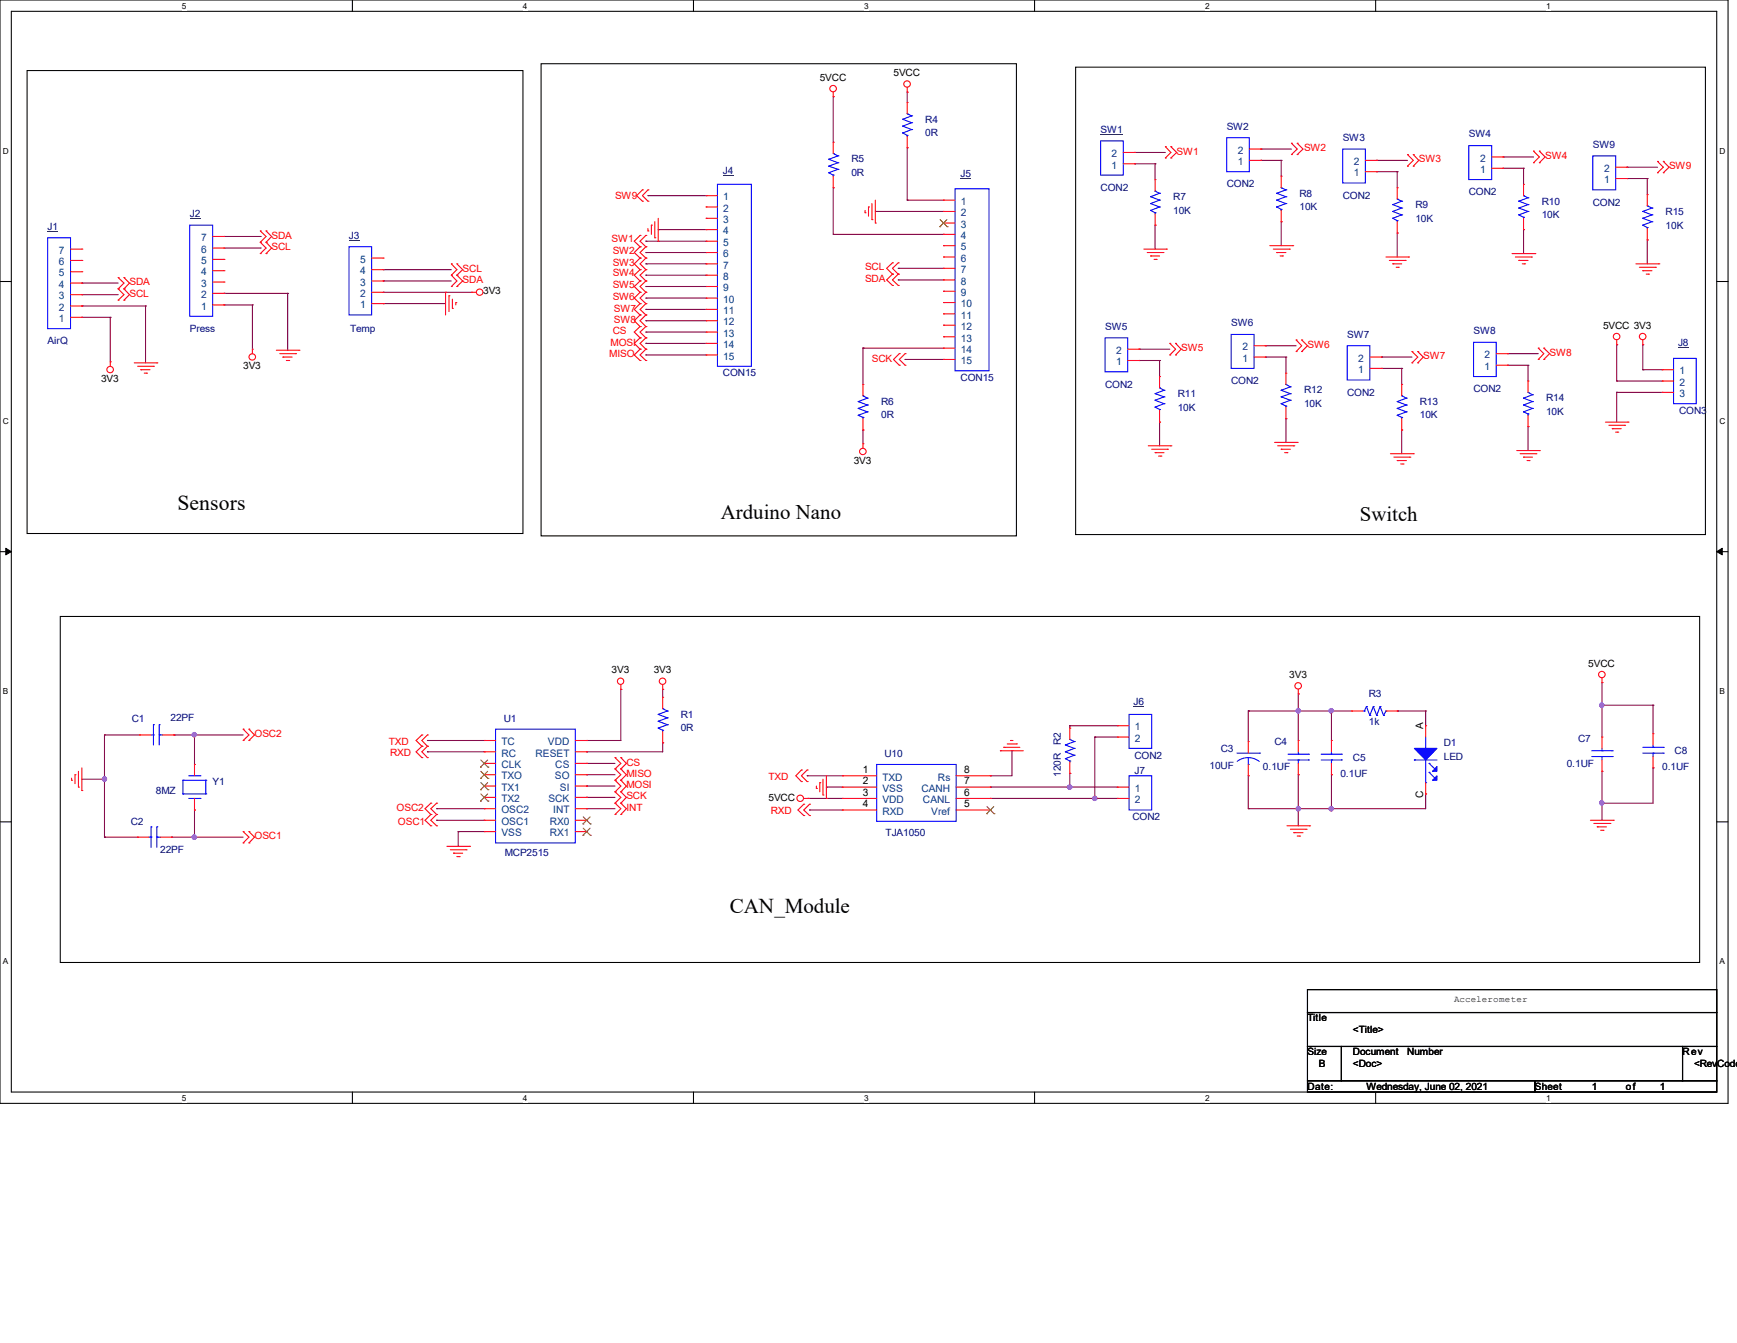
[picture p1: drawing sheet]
<svg xmlns="http://www.w3.org/2000/svg" width="279mm" height="216mm" viewBox="0 0 279 216" stroke-linecap="round" stroke-linejoin="round" font-family="sans-serif">
<path d="M0 0h278v177.4h-278zM1.8 1.8h274.3v173.8h-274.3z" fill="none" stroke="#000" stroke-width=".17"/>
<g fill="#fff">
<path d="M29.3 .2h.7v1.5h-.7z"/>
<path d="M29.3 175.8h.7v1.4h-.7z"/>
</g>
<path d="M56.7 0v1.8M56.7 175.6v1.8" fill="none" stroke="#000" stroke-width=".17"/>
<g fill="#fff">
<path d="M84.1 .2h.7v1.5h-.7z"/>
<path d="M84.1 175.8h.7v1.4h-.7z"/>
</g>
<path d="M111.5 0v1.8M111.5 175.6v1.8" fill="none" stroke="#000" stroke-width=".17"/>
<g fill="#fff">
<path d="M139 .2h.7v1.5h-.7z"/>
<path d="M139 175.8h.7v1.4h-.7z"/>
</g>
<path d="M166.4 0v1.8M166.4 175.6v1.8" fill="none" stroke="#000" stroke-width=".17"/>
<g fill="#fff">
<path d="M193.8 .2h.8v1.5h-.8z"/>
<path d="M193.8 175.8h.8v1.4h-.8z"/>
</g>
<path d="M221.3 0v1.8M221.3 175.6v1.8" fill="none" stroke="#000" stroke-width=".17"/>
<g fill="#fff">
<path d="M248.7 .2h.7v1.5h-.7z"/>
<path d="M248.7 175.8h.7v1.4h-.7z"/>
<path d="M.5 23.5h.9v1.5h-.9z"/>
<path d="M276.6 23.5h.9v1.5h-.9z"/>
<path d="M.5 67h.9v1.5h-.9z"/>
<path d="M276.6 67h.9v1.5h-.9z"/>
</g>
<path d="M0 45.3h1.8M276.1 45.3h1.9" fill="none" stroke="#000" stroke-width=".17"/>
<g fill="#fff">
<path d="M.5 110.4h.8v1.5h-.8z"/>
<path d="M276.6 110.4h.9v1.5h-.9z"/>
</g>
<path d="M0 88.7h1.8M276.1 88.7h1.9" fill="none" stroke="#000" stroke-width=".17"/>
<path d="M.9 88.1l.9 .6-.9 .5zM276.1 88.7l.9-.6v1.1z" fill="#000" stroke="#000" stroke-width=".16"/>
<g fill="#fff">
<path d="M.5 153.8h.8v1.5h-.8z"/>
<path d="M276.6 153.8h.9v1.5h-.9z"/>
</g>
<g fill="none" stroke="#000" stroke-width=".17">
<path d="M4.4 11.3h79.7v74.5h-79.7zM87 10.2h76.5v75.9h-76.5zM173 10.8h101.3v75.1h-101.3zM9.7 99.1h263.7v55.6h-263.7zM0 132.1h1.8M276.1 132.1h1.9M210.3 159.1h65.8v3.7h-65.8zM210.3 162.8h65.8v5.4h-65.8zM210.3 168.2h5.5v5.5h-5.5zM210.3 173.7h36.6v1.9h-36.6zM215.8 168.2h54.8v5.5h-54.8zM246.9 173.7h29.2v1.9h-29.2z"/>
<path d="M270.6 168.2h5.5v5.5h-5.5z"/>
</g>
<g fill="none" stroke="#800040" stroke-width=".17">
<path d="M134 15.5h.1M134 15.5v7.4M145.9 14.8h.1M145.9 14.8v1.7M36 39.9h5.9M36 38h5.9M41.9 39.9h.1M41.9 38h.1M103.9 38.8h.1M103.9 38.8h9.7M104.2 31.5h.1M104.2 31.5h9.4"/>
<path d="M105.9 36.9h.1M105.9 36.9h7.7M134 30.2h.1M134 30.2v7.5h17.8M140.8 34h.1M140.8 34h11M145.9 32.2h.1M145.9 23.7h.1M145.9 23.7v8.5M145.9 32.2h5.9M151.8 37.7h.1M182.5 26.3h.1"/>
<path d="M182.5 24.5h.1M182.5 26.3h3.3M182.5 24.5h5M185.8 36.2h.1M185.8 26.3h.1M185.8 26.3v2.6M185.8 36.2v3.8M202.8 25.8h.1M202.8 24h.1M202.8 25.8h3.3M202.8 24h4.9M206.1 35.6h.1"/>
<path d="M206.1 25.8h.1M206.1 25.8v2.5M206.1 35.6v3.9M221.4 27.6h.1M221.4 25.8h.1M221.4 25.8h5M221.4 27.6h3.3M224.7 37.5h.1M224.7 27.6h.1M224.7 27.6v2.6M224.7 37.5v3.8M241.8 27.1h.1"/>
<path d="M241.8 25.2h.1M241.8 27.1h3.3M241.8 25.2h4.9M245.1 36.9h.1M245.1 27.1h.1M245.1 27.1v2.5M245.1 36.9v3.9M261.7 28.7h.1M261.7 26.9h.1M261.7 28.7h3.3M261.7 26.9h4.9M265 38.6h.1"/>
<path d="M265 28.7h.1M265 28.7v2.6M265 38.6v3.8M13.2 45.5h.1M13.2 47.4h.1M13.2 51h.1M13.2 49.2h.1M13.2 45.5h5.8M13.2 47.4h5.8M13.2 51h4.5M13.2 49.2h10.2M17.7 51h.1"/>
<path d="M17.7 51v7.2M23.4 49.2h.1M23.4 49.2v9.1M36 49h.1M36 47.2h.1M36 49h4.6M36 47.2h10.3M40.6 49h.1M40.6 49v7.1M46.3 47.2h.1M46.3 47.2v9.1M61.6 48.8h.1"/>
<path d="M61.6 47h.1M61.6 43.3h.1M61.6 45.2h.1M61.6 48.8h10.1M61.6 47h14.3M61.6 43.3h11M61.6 45.2h11M103.9 40.6h.1M103.9 42.4h.1M103.9 44.2h.1M103.9 46.1h.1M103.9 47.9h.1"/>
<path d="M103.9 49.7h.1M103.9 51.6h.1M103.9 53.4h.1M103.9 55.2h.1M103.9 57.1h.1M103.9 40.6h9.7M103.9 42.4h9.7M103.9 44.2h9.7M103.9 46.1h9.7M103.9 47.9h9.7M103.9 49.7h9.7M103.9 51.6h9.7"/>
<path d="M103.9 53.4h9.7M103.9 55.2h9.7M103.9 57.1h9.7M138.8 56h.1M138.8 56v5.8M138.8 56h13M144.5 43.1h.1M144.5 45h.1M144.5 43.1h7.3M144.5 45h7.3M145.6 57.8h.1M145.6 57.8h6.2"/>
<path d="M183.2 58h.1M183.2 56.1h.1M183.2 58h3.3M183.2 56.1h5M186.5 58h.1M186.5 58v2.5M203.5 57.4h.1M203.5 55.6h.1M203.5 57.4h3.3M203.5 55.6h5M206.8 57.4h.1M206.8 57.4v2.6"/>
<path d="M222.2 59.2h.1M222.2 57.4h.1M222.2 57.4h4.9M222.2 59.2h3.3M225.5 59.2h.1M225.5 59.2v2.6M242.5 58.7h.1M242.5 56.9h.1M242.5 58.7h3.3M242.5 56.9h4.9M245.8 58.7h.1M245.8 58.7v2.6"/>
<path d="M260.1 55.4h.1M260.1 55.4v5.9M264.2 59.4h.1M264.2 55.4h.1M264.2 59.4h3.2M264.2 55.4v4M138.8 69.1h.1M138.8 69.1v2.2M186.5 67.9h.1M186.5 67.9v3.8M206.8 67.3h.1M206.8 67.3v3.8"/>
<path d="M225.5 69.1h.1M225.5 69.1v3.8M245.8 68.6h.1M245.8 68.6v3.8M260.1 63.1h.1M260.1 61.3h.1M260.1 63.1v4.8M260.1 63.1h7.3M260.1 61.3h7.3M16.8 118.2h.1M16.8 118.2v16.4M16.8 118.2h5.7"/>
<path d="M28 118.2h.1M28 118.2h11.1M31.3 118.2h.1M31.3 118.2v4.7M68.7 119h.1M68.7 119h9.2M94.4 119h.1M99.9 110.8h.1M99.9 110.8v8.2h-5.5M106.6 119.4h.1M106.6 110.8h.1M106.6 119.4v1.5h-12.2"/>
<path d="M106.6 110.8v1.3M172.1 116.7h.1M172.1 116.7v.4M172.1 116.7h7.6M176.1 118.5h.1M176.1 118.5h3.6M176.1 118.5v9.9M200.8 114.3h.1M200.8 114.3v4.9M200.8 114.3h16.6M208.8 114.3h.1M208.8 111.5h.1"/>
<path d="M208.8 111.5v7.5M214.2 114.3h.1M214.2 114.3v4.7M224.7 114.3h.1M224.7 114.3h4.6M229.3 114.3h.1M229.3 114.3v2.4M257.7 113.4h.1M257.7 109.7h.1M257.7 109.7v8.8M257.7 113.4h8.2M265.9 113.4h.1"/>
<path d="M265.9 113.4v4.5M13.2 125.3h3.6M16.8 134.6h.1M16.8 125.3h.1M16.8 134.6h5.3M27.6 134.6h.1M27.6 134.6h11.5M31.3 130.2h.1M31.3 134.6h.1M31.3 130.2v4.4M68.7 120.9h.1M68.7 120.9h9.2"/>
<path d="M70.2 131.9h.1M70.2 130h.1M70.2 131.9h7.7M70.2 130h7.7M73.7 133.7h.1M73.7 133.7v2.4M73.7 133.7h4.2M94.4 120.9h.1M94.4 122.7h.1M94.4 124.5h.1M94.4 126.4h.1M94.4 128.2h.1"/>
<path d="M94.4 130h.1M94.4 130h4.5M94.4 122.7h4.5M94.4 124.5h4.5M94.4 126.4h4.5M94.4 128.2h4.5M129.8 124.7h.1M129.8 124.7h5.7M130 128.4h.1M130 128.4h5.5M130.2 130.2h.1M130.2 130.2h5.3"/>
<path d="M132.9 126.5h.1M132.9 126.5h2.6M159.3 124.7h.1M159.3 126.5h.1M159.3 128.4h.1M159.3 126.5h20.4M159.3 128.4h20.4M162.8 120.7h.1M162.8 120.7v4h-3.5M172.1 126.5h.1M172.1 124.3h.1M172.1 124.3v2.2"/>
<path d="M176.1 128.4h.1M200.8 124.7h.1M200.8 130h.1M200.8 124.7v5.3M208.8 124.5h.1M208.8 130h.1M208.8 124.5v8.3M214.2 124.5h.1M214.2 130h.1M214.2 124.5v5.5M229.3 127.6h.1M229.3 127.6v2.4h-28.5"/>
<path d="M257.7 124h.1M257.7 129.1h.1M257.7 124v7.9M265.9 123.4h.1M265.9 123.4v5.7h-8.2"/>
</g>
<g fill="#f0f" stroke="#f0f" stroke-width=".17">
<circle cx="16.8" cy="125.2" r=".35"/>
<circle cx="31.2" cy="118.1" r=".35"/>
<circle cx="31.2" cy="134.6" r=".35"/>
<circle cx="176.1" cy="128.4" r=".35"/>
<circle cx="172.1" cy="126.5" r=".35"/>
<circle cx="214.1" cy="114.3" r=".35"/>
<circle cx="208.8" cy="114.3" r=".35"/>
<circle cx="214.1" cy="130" r=".35"/>
<circle cx="208.8" cy="130" r=".35"/>
<circle cx="257.6" cy="113.4" r=".35"/>
<circle cx="257.6" cy="129.1" r=".35"/>
</g>
<g fill="none" stroke="#f00" stroke-width=".17">
<path d="M134 15.5h.1M134 14.8v.7M145.9 14.8h.1M145.9 14.1v.7M41.9 38.9h.1M41.9 37.1h.1M41.9 37.1l.9 .9-.9 .9M41.9 38.9l.9 1-.9 .9M42.8 38.9h.1M42.8 37.1h.1M42.8 37.1l.9 .9-.9 .9M42.8 38.9l.9 1-.9 .9"/>
<path d="M103 37.8h.1M103 39.7h.1M103 37.8l-1 1 1 .9M103 39.7l-1 .9 1 .9M103.3 30.5h.1M103.3 32.3h.1M103.3 30.5l-.9 1 .9 .8M103.9 37.8h.1M103.9 39.7h.1M103.9 37.8l-.9 1 .9 .9M103.9 39.7l-.9 .9 .9 .9M104.2 37.1h.1"/>
<path d="M104.2 30.5h.1M104.2 32.3h.1M104.2 36.7v.4M104.2 30.5l-.9 1 .9 .8M104.8 36.2h.1M104.8 36.2v1.5M105.3 38.2h.1M105.3 35.6v2.6M105.9 38.8h.1M105.9 35.1v3.7M139.1 34.2h.1M139.1 33.8v.4"/>
<path d="M139.7 33.3h.1M139.7 33.3v1.5M140.3 35.3h.1M140.3 32.7v2.6M140.8 35.9h.1M140.8 32.2v3.7M187.5 25.4h.1M187.5 23.6h.1M187.5 23.6l.8 .9-.8 .9M188.3 25.4h.1M188.3 23.6h.1M188.3 23.6l1 .9-1 .9"/>
<path d="M204.3 39.5h3.6M207.7 24.8h.1M207.7 23h.1M207.7 23l1 1-1 .8M207.9 39.5h.1M208.7 24.8h.1M208.7 23h.1M208.7 23l.9 1-.9 .8M226.4 26.7h.1M226.4 24.8h.1M226.4 24.8l.9 1-.9 .9M227.3 26.7h.1"/>
<path d="M227.3 24.8h.1M227.3 24.8l.9 1-.9 .9M239.9 27.1h1.9M239.9 25.2h1.9M241.8 27.1h.1M241.8 25.2h.1M246.7 26.2h.1M246.7 24.3h.1M246.7 24.3l.9 .9-.9 1M247.6 26.2h.1M247.6 24.3h.1M247.6 24.3l.9 .9-.9 1"/>
<path d="M266.6 27.8h.1M266.6 26h.1M266.6 26l.9 .9-.9 .9M267.5 27.8h.1M267.5 26h.1M267.5 26l1 .9-1 .9M17.7 58.2h.1M17.7 58.2v.7M19 46.4h.1M19 44.6h.1M19 48.3h.1M19 44.6l.9 .9-.9 .9"/>
<path d="M19 46.4l.9 1-.9 .9M19.9 46.4h.1M19.9 44.6h.1M19.9 48.3h.1M19.9 44.6l.9 .9-.9 .9M19.9 46.4l.9 1-.9 .9M21.6 58.3h3.6M22.1 58.9h2.6M22.6 59.4h.1M22.6 59.4h1.5M23.2 60h.4M23.6 60h.1"/>
<path d="M24.7 58.9h.1M25.2 58.3h.1M40.6 56.1h.1M40.6 56.1v.8M41.9 40.8h.1M42.8 40.8h.1M44.4 56.3h3.7M45 56.9h2.5M45.5 57.4h.1M45.5 57.4h1.5M46.1 58h.3M46.4 58h.1"/>
<path d="M47.5 56.9h.1M48.1 56.3h.1M71.7 47h.1M71.7 47v3.6M72.2 47.5h.1M72.2 47.5v2.6M72.6 44.2h.1M72.6 42.4h.1M72.6 46.1h.1M72.6 42.4l.9 .9-.9 .9M72.6 44.2l.9 1-.9 .9M72.8 49.6h.1"/>
<path d="M72.8 48.1v1.5M73.3 48.6h.1M73.3 48.6v.4M73.5 44.2h.1M73.5 42.4h.1M73.5 46.1h.1M73.5 42.4l.9 .9-.9 .9M73.5 44.2l.9 1-.9 .9M75.9 47h.1M75.9 47h.7M103 41.5h.1M103 43.3h.1"/>
<path d="M103 45.2h.1M103 47h.1M103 48.8h.1M103 50.6h.1M103 52.5h.1M103 54.3h.1M103 56.1h.1M103 58h.1M103 41.5l-1 .9 1 .9M103 43.3l-1 .9 1 1M103 45.2l-1 .9 1 .9M103 47l-1 .9 1 .9"/>
<path d="M103 48.8l-1 .9 1 .9M103 50.6l-1 1 1 .9M103 52.5l-1 .9 1 .9M103 54.3l-1 .9 1 .9M103 56.1l-1 1 1 .9M103.9 41.5h.1M103.9 43.3h.1M103.9 45.2h.1M103.9 47h.1M103.9 48.8h.1M103.9 50.6h.1M103.9 52.5h.1"/>
<path d="M103.9 54.3h.1M103.9 56.1h.1M103.9 58h.1M103.9 41.5l-.9 .9 .9 .9M103.9 43.3l-.9 .9 .9 1M103.9 45.2l-.9 .9 .9 .9M103.9 47l-.9 .9 .9 .9M103.9 48.8l-.9 .9 .9 .9M103.9 50.6l-.9 1 .9 .9M103.9 52.5l-.9 .9 .9 .9M103.9 54.3l-.9 .9 .9 .9M103.9 56.1l-.9 1 .9 .9"/>
<path d="M143.6 42.2h.1M143.6 44.1h.1M143.6 45.9h.1M143.6 42.2l-1 .9 1 1M143.6 44.1l-1 .9 1 .9M144.5 42.2h.1M144.5 44.1h.1M144.5 45.9h.1M144.5 42.2l-.9 .9 .9 1M144.5 44.1l-.9 .9 .9 .9M144.7 56.9h.1M144.7 58.7h.1"/>
<path d="M144.7 56.9l-1 .9 1 .9M145.6 56.9h.1M145.6 58.7h.1M145.6 56.9l-.9 .9 .9 .9M184 40h3.6M184.5 40.6h2.6M185.1 41.1h.1M185.1 41.1h1.4M185.6 41.7h.4M186 41.7h.1M187.1 40.6h.1M187.6 40h.1"/>
<path d="M188.2 57.1h.1M188.2 55.2h.1M188.2 55.2l.9 .9-.9 1M189.1 57.1h.1M189.1 55.2h.1M189.1 55.2l.9 .9-.9 1M204.8 40h2.6M205.4 40.6h.1M205.4 40.6h1.4M205.9 41.1h.4M206.3 41.1h.1M207.4 40h.1"/>
<path d="M208.5 56.5h.1M208.5 54.7h.1M208.5 54.7l.9 .9-.9 .9M209.4 56.5h.1M209.4 54.7h.1M209.4 54.7l.9 .9-.9 .9M222.9 41.3h3.7M223.5 41.9h2.5M224 42.4h.1M224 42.4h1.5M224.6 43h.3M224.9 43h.1"/>
<path d="M226 41.9h.1M226.6 41.3h.1M227.1 58.3h.1M227.1 56.5h.1M227.1 56.5l.9 .9-.9 .9M228 58.3h.1M228 56.5h.1M228 56.5l.9 .9-.9 .9M243.2 40.8h3.7M243.8 41.3h2.5M244.3 41.9h.1M244.3 41.9h1.5"/>
<path d="M244.9 42.4h.3M245.2 42.4h.1M246.3 41.3h.1M246.9 40.8h.1M247.4 57.8h.1M247.4 56h.1M247.4 56l.9 .9-.9 .9M248.3 57.8h.1M248.3 56h.1M248.3 56l1 .9-1 .9M260.1 55.4h.1M260.1 54.7v.7"/>
<path d="M263.1 42.4h3.7M263.7 43h2.6M264.2 43.5h.1M264.2 55.4h.1M264.2 43.5h1.5M264.2 54.7v.7M264.8 44.1h.4M265.2 44.1h.1M266.3 43h.1M266.8 42.4h.1M138.8 71.3h.1M138.8 71.3v.8"/>
<path d="M184.7 71.7h3.6M185.3 72.2h2.5M185.8 72.8h.1M185.8 72.8h1.4M186.4 73.3h.3M186.7 73.3h.1M187.8 72.2h.1M188.3 71.7h.1M205 71.1h3.7M205.5 71.7h2.6M206.1 72.2h.1M206.1 72.2h1.5"/>
<path d="M206.6 72.8h.4M207 72.8h.1M208.1 71.7h.1M208.7 71.1h.1M223.6 72.9h3.7M224.2 73.5h2.6M224.7 74h.1M224.7 74h1.5M225.3 74.6h.4M225.7 74.6h.1M226.8 73.5h.1M227.3 72.9h.1"/>
<path d="M244 72.4h3.6M244.5 72.9h2.6M245.1 73.5h.1M245.1 73.5h1.4M245.6 74h.4M246 74h.1M247.1 72.9h.1M247.6 72.4h.1M258.2 67.9h3.7M258.8 68.4h2.5M259.3 68.9h.1M259.3 68.9h1.5"/>
<path d="M259.9 69.5h.3M260.2 69.5h.1M261.3 68.4h.1M261.9 67.9h.1M39.1 119h.1M39.1 117.2h.1M39.1 117.2l.9 1-.9 .8M40 119h.1M40 117.2h.1M40 117.2l.9 1-.9 .8M67.9 118.2h.1M67.9 120h.1"/>
<path d="M67.9 118.2l-1 .8 1 1M67.9 120l-1 .9 1 .9M68.7 118.2h.1M68.7 120h.1M68.7 118.2l-.8 .8 .8 1M68.7 120l-.8 .9 .8 .9M99.9 110.8h.1M99.9 110.1v.7M106.6 110.8h.1M106.6 110.1v.7M162 119.6h1.5M162.6 119h.1"/>
<path d="M162.6 119h.3M163.5 119.6h.1M208.8 111.5h.1M208.8 110.8v.7M257.7 109.7h.1M257.7 109v.7M11.5 125.4h.1M11.5 125.1v.3M12.1 124.5h.1M12.1 124.5v1.5M12.6 126.5h.1M12.6 124v2.5"/>
<path d="M13.2 127.1h.1M13.2 123.4v3.7M39.1 135.5h.1M39.1 133.7h.1M39.1 133.7l.9 .9-.9 .9M40 135.5h.1M40 133.7h.1M40 133.7l.9 .9-.9 .9M67.9 121.8h.1M68.7 121.8h.1M69.3 130.9h.1M69.3 132.8h.1"/>
<path d="M69.3 129.1h.1M69.3 130.9l-.9 1 .9 .9M69.3 129.1l-.9 .9 .9 .9M70.2 130.9h.1M70.2 132.8h.1M70.2 129.1h.1M70.2 130.9l-.9 1 .9 .9M70.2 129.1l-.9 .9 .9 .9M71.9 136.1h3.6M72.4 136.6h2.6M72.9 137.2h.1M72.9 137.2h1.5"/>
<path d="M73.5 137.7h.4M73.9 137.7h.1M75 136.6h.1M75.5 136.1h.1M98.9 130.9h.1M98.9 129.1h.1M98.9 127.3h.1M98.9 125.4h.1M98.9 123.6h.1M98.9 121.8h.1M98.9 129.1l1 .9-1 .9M98.9 127.3l1 .9-1 .9"/>
<path d="M98.9 125.4l1 1-1 .9M98.9 123.6l1 .9-1 .9M98.9 121.8l1 .9-1 .9M99.9 130.9h.1M99.9 129.1h.1M99.9 127.3h.1M99.9 125.4h.1M99.9 123.6h.1M99.9 121.8h.1M99.9 129.1l.9 .9-.9 .9M99.9 127.3l.9 .9-.9 .9M99.9 125.4l.9 1-.9 .9"/>
<path d="M99.9 123.6l.9 .9-.9 .9M99.9 121.8l.9 .9-.9 .9M128.9 123.8h.1M128.9 125.6h.1M128.9 123.8l-.9 .9 .9 .9M129.3 129.3h.1M129.3 131.1h.1M129.3 128.4h.7M129.3 129.3l-.9 .9 .9 .9M129.8 123.8h.1M129.8 125.6h.1M129.8 123.8l-.9 .9 .9 .9"/>
<path d="M130 128.4h.1M130.2 129.3h.1M130.2 131.1h.1M130.2 129.3l-.9 .9 .9 .9M131.3 126.7h.1M131.3 126.4v.3M131.9 125.8h.1M131.9 125.8v1.5M132.4 127.8h.1M132.4 125.3v2.5M132.9 128.4h.1M132.9 124.7v3.7"/>
<path d="M160.9 120.7h.1M160.9 120.7h3.7M161.5 120.1h.1M161.5 120.1h2.5M207 132.8h3.7M207.6 133.3h2.5M208.1 133.9h.1M208.1 133.9h1.5M208.7 134.4h.3M209 134.4h.1M210.1 133.3h.1M210.7 132.8h.1"/>
<path d="M255.8 131.9h3.7M256.4 132.4h2.6M256.9 132.9h.1M256.9 132.9h1.5M257.5 133.5h.4M257.9 133.5h.1M259 132.4h.1M259.5 131.9h.1"/>
<circle cx="134" cy="14.2" r=".52"/>
<circle cx="145.9" cy="13.5" r=".52"/>
<circle cx="17.7" cy="59.4" r=".52"/>
<circle cx="40.6" cy="57.4" r=".52"/>
<circle cx="77.2" cy="47" r=".52"/>
<circle cx="260" cy="54.1" r=".52"/>
<circle cx="264.2" cy="54.1" r=".52"/>
<circle cx="138.8" cy="72.6" r=".52"/>
<circle cx="99.8" cy="109.5" r=".51"/>
<circle cx="106.6" cy="109.5" r=".52"/>
<circle cx="208.8" cy="110.3" r=".52"/>
<circle cx="257.7" cy="108.4" r=".52"/>
<circle cx="128.7" cy="128.3" r=".52"/>
</g>
<path d="M236.3 23.4h3.6v5.5h-3.6zM181.6 114.9h3.7v5.4h-3.7z" fill="none" stroke="#00f" stroke-width=".17"/>
<path d="M182.3 113.5h1.7v.2h-1.7z" fill="#000080"/>
<g fill="none" stroke="#f00" stroke-width=".17">
<path d="M185.8 28.9h.1M185.8 36.2h.1M185.8 28.9v1.8M185.8 34.4v1.8M201 25.8h1.8M201 24h1.8M202.8 25.8h.1M202.8 24h.1M206.1 28.3h.1M206.1 35.6h.1M206.1 28.3v1.9M206.1 33.8v1.8"/>
<path d="M224.7 30.2h.1M224.7 37.5h.1M224.7 30.2v1.8M224.7 35.6v1.9M201.7 57.4h1.8M201.7 55.6h1.8M203.5 57.4h.1M203.5 55.6h.1M206.8 60h.1M206.8 60v1.8M240.7 58.7h1.8M240.7 56.9h1.8"/>
<path d="M242.5 58.7h.1M242.5 56.9h.1M206.8 67.3h.1M206.8 65.4v1.9M22.5 118.2h.1M22.5 118.2h1.8M26.2 118.2h1.8M28 118.2h.1M77.9 119h.1M77.9 119h1.8M92.5 119h1.9M94.4 119h.1"/>
<path d="M172.1 117.1h.1M172.1 117.1v1.8M179.7 116.7h.1M179.7 118.5h.1M179.7 116.7h1.9M179.7 118.5h1.9M200.8 119.2h.1M200.8 119.2v1.9M214.2 119h.1M214.2 119v1.9M217.4 114.3h.1M217.4 114.3h1.8"/>
<path d="M222.9 114.3h1.8M224.7 114.3h.1M265.9 117.9h.1M265.9 117.9v1.9M31.3 130.2h.1M31.3 122.9h.1M31.3 122.9v1.8M31.3 128.4v1.8M77.9 120.9h.1M77.9 122.7h.1M77.9 124.5h.1M77.9 126.4h.1"/>
<path d="M77.9 128.2h.1M77.9 130h.1M77.9 131.9h.1M77.9 133.7h.1M77.9 120.9h1.8M77.9 122.7h1.8M77.9 124.5h1.8M77.9 126.4h1.8M77.9 128.2h1.8M77.9 130h1.8M77.9 131.9h1.8M77.9 133.7h1.8"/>
<path d="M92.5 120.9h1.9M92.5 122.7h1.9M92.5 124.5h1.9M92.5 126.4h1.9M92.5 128.2h1.9M92.5 130h1.9M92.5 131.9h1.9M92.5 133.7h1.9M94.4 133.7h.1M94.4 131.9h.1M94.4 130h.1M94.4 128.2h.1"/>
<path d="M94.4 126.4h.1M94.4 124.5h.1M94.4 122.7h.1M94.4 120.9h.1M172.1 124.3h.1M172.1 122.5v1.8M200.8 124.7h.1M200.8 122.9v1.8M214.2 124.5h.1M214.2 122.7v1.8M265.9 123.4h.1M265.9 121.6v1.8"/>
</g>
<g fill="none" stroke="#00f" stroke-width=".17">
<path d="M115.4 29.6h5.5v29.3h-5.5zM185.1 33.8h.1M185.1 32.7h.1M185.1 31.6h.1M185.1 33.8l.7 .4M185.1 32.7l1.4 .6M185.1 31.6l1.4 .6M185.8 30.7h.1M185.8 34.2h.1M185.8 30.7l.7 .4M185.8 34.2v.2M186.5 33.3h.1"/>
<path d="M186.5 32.2h.1M186.5 31.1h.1M186.5 33.3l-1.4 .5M186.5 32.2l-1.4 .5M186.5 31.1l-1.4 .5M197.3 22.1h3.7v5.5h-3.7zM205.4 33.3h.1M205.4 32.2h.1M205.4 31.1h.1M205.4 33.3l.7 .4M205.4 32.2l1.4 .5M205.4 31.1l1.4 .5"/>
<path d="M206.1 30.2h.1M206.1 33.7h.1M206.1 30.2l.7 .3M206.1 33.7v.1M206.8 32.7h.1M206.8 31.6h.1M206.8 30.5h.1M206.8 32.7l-1.4 .6M206.8 31.6l-1.4 .6M206.8 30.5l-1.4 .6M224 35.1h.1M224 34h.1"/>
<path d="M224 32.9h.1M224 35.1l.7 .4M224 34l1.5 .5M224 32.9l1.5 .5M224.7 32h.1M224.7 35.5h.1M224.7 32l.8 .3M224.7 35.5v.1M225.5 34.5h.1M225.5 33.4h.1M225.5 32.3h.1M225.5 34.5l-1.5 .6"/>
<path d="M225.5 33.4l-1.5 .6M225.5 32.3l-1.5 .6M198 53.8h3.7v5.4h-3.7zM237 55h3.7v5.5h-3.7zM206.1 64.9h.1M206.1 63.8h.1M206.1 62.7h.1M206.1 64.9l.7 .4M206.1 63.8l1.5 .5M206.1 62.7l1.5 .6M206.8 61.8h.1M206.8 65.3h.1"/>
<path d="M206.8 61.8l.8 .4M206.8 65.3v.1M207.6 64.3h.1M207.6 63.3h.1M207.6 62.2h.1M207.6 64.3l-1.5 .6M207.6 63.3l-1.5 .5M207.6 62.2l-1.5 .5M24.3 118.2h.4M24.7 118.2h.1M24.7 116.5h.1M24.7 116.5v3.3"/>
<path d="M25.6 116.5h.1M25.6 118.2h.1M25.6 118.2h.6M25.6 116.5v3.3M79.7 117.2h12.8v18.3h-12.8zM171.4 119.8h.1M171.4 119.8l1.4 .5M172.1 118.9h.1M172.1 118.9l.7 .3M172.8 119.2h.1M172.8 119.2l-1.4 .6M219.2 114.3h.3"/>
<path d="M219.5 114.3h.1M219.8 113.6h.1M219.8 113.6l-.3 .7M219.8 113.6l.5 1.4M220.3 115h.1M220.9 113.6h.1M220.9 113.6l-.6 1.4M220.9 113.6l.5 1.4M221.4 115h.1M222 113.6h.1M222 113.6l-.6 1.4M222 113.6l.5 1.4"/>
<path d="M222.5 115h.1M222.9 114.3h.1M222.9 114.3l-.4 .7M265.9 119.8v.3M29.4 125.4h.1M29.4 127.6h.1M29.4 127.6h3.7M29.4 125.4h3.7M29.4 125.4v2.2M30.4 128.4h1.8M30.4 124.7h1.8M32.2 128.4h.1"/>
<path d="M32.2 124.7h.1M33.1 127.6h.1M33.1 125.4h.1M33.1 125.4v2.2M171.4 122h.1M171.4 120.9h.1M171.4 122l.7 .3M171.4 120.9l1.4 .5M172.1 122.3h.1M172.1 122.3v.2M172.8 121.4h.1M172.8 120.3h.1"/>
<path d="M172.8 121.4l-1.4 .6M172.8 120.3l-1.4 .6M199 121.1h3.6M200.8 122.9h.1M200.8 121.8l.7 .1 1.1 .5M200.8 121.8l-.8 .1-1 .5M200.8 121.8v1.1M202.6 121.1h.1M212.5 122.2h3.3M212.5 121.2h3.3M214.2 121.2h.1M214.2 122.2h.1"/>
<path d="M214.2 120.9v.3M214.2 122.2v.5M215.8 122.2h.1M215.8 121.2h.1M264.2 121.1h3.3M264.2 120.1h3.3M265.9 120.1h.1M265.9 121.1h.1M265.9 121.1v.5M267.5 121.1h.1M267.5 120.1h.1"/>
</g>
<g fill="none" stroke="#804000" stroke-width=".16">
<path d="M77.3 123.3h.1M77.3 125.1h.1M77.3 127h.1M77.3 128.8h.1M77.3 122.2l1.2 1.1M77.3 124l1.2 1.1M77.3 125.8l1.2 1.2M77.3 127.6l1.2 1.2M78.4 122.2l-1.1 1.1M78.4 124l-1.1 1.1M78.4 125.8l-1.1 1.2M78.4 127.6l-1.1 1.2"/>
<path d="M78.5 123.3h.1M78.5 125.1h.1M78.5 127h.1M78.5 128.8h.1M93.8 134.3h.1M93.8 132.5h.1M93.8 133.1l1.2 1.2M93.8 131.3l1.2 1.2M94.9 133.1l-1.1 1.2M94.9 131.3l-1.1 1.2M95 134.3h.1M95 132.5h.1"/>
</g>
<path d="M116.3 28.1h1.7v.1h-1.7z" fill="#000080"/>
<g fill="none" stroke="#f00" stroke-width=".17">
<path d="M113.6 31.5h.1M113.6 33.3h.1M113.6 35.1h.1M113.6 36.9h.1M113.6 38.8h.1M113.6 31.5h1.8M113.6 33.3h1.8M113.6 35.1h1.8M113.6 36.9h1.8M113.6 38.8h1.8M219.6 27.6h1.8M219.6 25.8h1.8"/>
<path d="M221.4 27.6h.1M221.4 25.8h.1M265 31.3h.1M265 38.6h.1M265 31.3v1.8M265 36.7v1.9M113.6 40.6h.1M113.6 42.4h.1M113.6 44.2h.1M113.6 46.1h.1M113.6 47.9h.1M113.6 49.7h.1"/>
<path d="M113.6 51.6h.1M113.6 53.4h.1M113.6 55.2h.1M113.6 57.1h.1M113.6 40.6h1.8M113.6 42.4h1.8M113.6 44.2h1.8M113.6 46.1h1.8M113.6 47.9h1.8M113.6 49.7h1.8M113.6 51.6h1.8M113.6 53.4h1.8"/>
<path d="M113.6 55.2h1.8M113.6 57.1h1.8M138.8 61.8h.1M138.8 69.1h.1M138.8 61.8v1.8M138.8 67.3v1.8M245.8 61.3h.1M245.8 68.6h.1M245.8 61.3v1.8M245.8 66.8v1.8M229.3 116.7h.1M229.3 116.7v1.8"/>
<path d="M257.7 118.5h.1M257.7 118.5v1.8M22.1 134.6h.1M22.1 134.6h1.9M25.8 134.6h1.8M27.6 134.6h.1M179.7 126.5h.1M179.7 128.4h.1M179.7 126.5h1.9M179.7 128.4h1.9M229.3 127.6h.1M229.3 125.8v1.8"/>
<path d="M257.7 124h.1M257.7 122.2v1.8"/>
</g>
<g fill="none" stroke="#00f" stroke-width=".17">
<path d="M216 24h3.6v5.4h-3.6zM264.2 36.2h.1M264.2 35.1h.1M264.2 34h.1M264.2 36.2l.8 .4M264.2 35.1l1.5 .5M264.2 34l1.5 .5M265 33.1h.1M265 36.6h.1M265 33.1l.7 .3M265 36.6v.1M265.7 35.6h.1"/>
<path d="M265.7 34.5h.1M265.7 33.4h.1M265.7 35.6l-1.5 .6M265.7 34.5l-1.5 .6M265.7 33.4l-1.5 .6M269.2 57.6h3.6v7.3h-3.6zM138 66.8h.1M138 65.7h.1M138 64.6h.1M138 66.8l.8 .3M138 65.7l1.5 .5M138 64.6l1.5 .5"/>
<path d="M138.8 63.6h.1M138.8 67.1h.1M138.8 63.6l.7 .4M138.8 67.1v.2M139.5 66.2h.1M139.5 65.1h.1M139.5 64h.1M139.5 66.2l-1.5 .6M139.5 65.1l-1.5 .6M139.5 64l-1.5 .6M245.1 66.2h.1M245.1 65.1h.1"/>
<path d="M245.1 64h.1M245.1 66.2l.7 .3M245.1 65.1l1.4 .6M245.1 64l1.4 .6M245.8 63.1h.1M245.8 66.5h.1M245.8 63.1l.7 .4M245.8 66.5v.3M246.5 65.7h.1M246.5 64.6h.1M246.5 63.5h.1M246.5 65.7l-1.4 .5"/>
<path d="M246.5 64.6l-1.4 .5M246.5 63.5l-1.4 .5M229.3 118.5v1.8M24 134.6h.3M24.3 134.6h.1M24.3 132.9h.1M24.3 132.9v3.3M25.2 132.9h.1M25.2 134.6h.1M25.2 134.6h.6M25.2 132.9v3.3M181.6 124.7h3.7v5.5h-3.7z"/>
<path d="M227.5 122.2h.1M227.5 122.2h3.6M229.3 120.3h.1M229.3 125.8h.1M229.3 122.2v3.6M229.9 122.7h.1M229.9 124.2h.1M229.9 122.7l.9 .9M229.9 124.2l.9 .9M256 121.6h3.3M256 120.7h3.3M257.7 120.7h.1"/>
<path d="M257.7 121.6h.1M257.7 120.3v.4M257.7 121.6v.6M259.3 121.6h.1M259.3 120.7h.1"/>
</g>
<g fill="#00f" stroke="#00f" stroke-width=".17">
<path d="M227.5 120.3h3.6l-1.8 1.9z"/>
<path d="M231.1 123.2v.8h-.7z"/>
<path d="M231.1 124.7v.7h-.7z"/>
</g>
<path d="M269.9 55.8h1.7v.1h-1.7z" fill="#000080"/>
<g fill="none" stroke="#f00" stroke-width=".17">
<path d="M134 22.9h.1M134 30.2h.1M134 22.9v1.8M134 28.3v1.9M181.4 58h1.8M181.4 56.1h1.8M183.2 58h.1M183.2 56.1h.1M267.4 59.4h.1M267.4 59.4h1.8M186.5 60.5h.1M186.5 67.9h.1"/>
<path d="M186.5 60.5v1.9M186.5 66v1.9M267.4 61.3h.1M267.4 63.1h.1M267.4 61.3h1.8M267.4 63.1h1.8M106.6 112.1h.1M106.6 119.4h.1M106.6 112.1v1.8M106.6 117.6v1.8M208.8 119h.1M208.8 119v1.9"/>
<path d="M135.5 126.5h.1M135.5 130.2h.1M135.5 124.7h.1M135.5 128.4h.1M135.5 128.4h5.5M135.5 126.5h5.5M135.5 130.2h5.5M135.5 124.7h5.5M153.8 128.4h5.5M153.8 126.5h5.5M153.8 130.2h5.5M153.8 124.7h5.5"/>
<path d="M159.3 128.4h.1M159.3 126.5h.1M159.3 130.2h.1M159.3 124.7h.1M208.8 124.5h.1M208.8 122.7v1.8"/>
</g>
<g fill="none" stroke="#00f" stroke-width=".17">
<path d="M56.1 39.7h3.7v10.9h-3.7zM133.3 27.8h.1M133.3 26.7h.1M133.3 25.6h.1M133.3 27.8l.7 .4M133.3 26.7l1.5 .5M133.3 25.6l1.5 .6M134 24.7h.1M134 28.2h.1M134 24.7l.8 .4M134 28.2v.1M134.8 27.2h.1"/>
<path d="M134.8 26.2h.1M134.8 25.1h.1M134.8 27.2l-1.5 .6M134.8 26.2l-1.5 .5M134.8 25.1l-1.5 .5M177.8 54.3h3.6v5.5h-3.6zM185.8 65.4h.1M185.8 64.3h.1M185.8 63.3h.1M185.8 65.4l.7 .4M185.8 64.3l1.4 .6M185.8 63.3l1.4 .5"/>
<path d="M186.5 62.4h.1M186.5 65.8h.1M186.5 62.4l.7 .3M186.5 65.8v.2M187.2 64.9h.1M187.2 63.8h.1M187.2 62.7h.1M187.2 64.9l-1.4 .5M187.2 63.8l-1.4 .5M187.2 62.7l-1.4 .6M105.9 117.1h.1M105.9 116h.1"/>
<path d="M105.9 114.9h.1M105.9 117.1l.7 .3M105.9 116l1.5 .5M105.9 114.9l1.5 .5M106.6 113.9h.1M106.6 117.4h.1M106.6 113.9l.8 .4M106.6 117.4v.2M107.4 116.5h.1M107.4 115.4h.1M107.4 114.3h.1M107.4 116.5l-1.5 .6"/>
<path d="M107.4 115.4l-1.5 .6M107.4 114.3l-1.5 .6M141 122.9h12.8v9.1h-12.8zM207.2 122.2h3.3M207.2 121.2h3.3M208.8 121.2h.1M208.8 122.2h.1M208.8 120.9v.3M208.8 122.2v.5M210.5 122.2h.1M210.5 121.2h.1"/>
</g>
<path d="M158.7 130.8h.1M158.7 129.7l1.2 1.1M159.9 129.7l-1.2 1.1M159.9 130.8h.1" fill="none" stroke="#804000" stroke-width=".16"/>
<path d="M56.1 38.5h1.7v.2h-1.7z" fill="#000080"/>
<g fill="none" stroke="#f00" stroke-width=".17">
<path d="M180.7 26.3h1.8M180.7 24.5h1.8M182.5 26.3h.1M182.5 24.5h.1M59.8 48.8h1.8M59.8 47h1.8M59.8 45.2h1.8M59.8 43.3h1.8M59.8 41.5h1.8M61.6 48.8h.1M61.6 47h.1M61.6 45.2h.1"/>
<path d="M61.6 43.3h.1M61.6 41.5h.1M220.3 59.2h1.9M220.3 57.4h1.9M222.2 59.2h.1M222.2 57.4h.1M225.5 61.8h.1M225.5 69.1h.1M225.5 61.8v1.8M225.5 67.3v1.8"/>
</g>
<g fill="none" stroke="#00f" stroke-width=".17">
<path d="M7.7 38.2h3.6v14.6h-3.6zM177 22.6h3.7v5.6h-3.7zM216.7 55.6h3.6v5.5h-3.6zM224.7 66.8h.1M224.7 65.7h.1M224.7 64.6h.1M224.7 66.8l.8 .3M224.7 65.7l1.5 .5M224.7 64.6l1.5 .5M225.5 63.6h.1M225.5 67.1h.1M225.5 63.6l.7 .4"/>
<path d="M225.5 67.1v.2M226.2 66.2h.1M226.2 65.1h.1M226.2 64h.1M226.2 66.2l-1.5 .6M226.2 65.1l-1.5 .6M226.2 64l-1.5 .6"/>
</g>
<path d="M177 21.6h3.6" fill="none" stroke="#000080" stroke-width=".16"/>
<path d="M7.7 37.1h1.7v.1h-1.7z" fill="#000080"/>
<g fill="none" stroke="#f00" stroke-width=".17">
<path d="M11.3 51h1.9M11.3 49.2h1.9M11.3 47.4h1.9M11.3 45.5h1.9M11.3 43.7h1.9M11.3 41.9h1.9M11.3 40h1.9M13.2 51h.1M13.2 49.2h.1M13.2 47.4h.1M13.2 45.5h.1M13.2 43.7h.1"/>
<path d="M13.2 41.9h.1M13.2 40h.1"/>
</g>
<path d="M153.6 30.4h5.5v29.2h-5.5z" fill="none" stroke="#00f" stroke-width=".17"/>
<path d="M154.5 28.7h1.7v.1h-1.7z" fill="#000080"/>
<g fill="none" stroke="#f00" stroke-width=".17">
<path d="M151.8 32.2h.1M151.8 34h.1M151.8 35.9h.1M151.8 37.7h.1M151.8 39.5h.1M151.8 32.2h1.8M151.8 34h1.8M151.8 35.9h1.8M151.8 37.7h1.8M151.8 39.5h1.8M245.1 29.6h.1M245.1 36.9h.1"/>
<path d="M245.1 29.6v1.9M245.1 35.1v1.8M259.9 28.7h1.8M259.9 26.9h1.8M261.7 28.7h.1M261.7 26.9h.1M151.8 41.3h.1M151.8 43.1h.1M151.8 45h.1M151.8 46.8h.1M151.8 48.6h.1M151.8 50.5h.1"/>
<path d="M151.8 52.3h.1M151.8 54.1h.1M151.8 56h.1M151.8 57.8h.1M151.8 41.3h1.8M151.8 43.1h1.8M151.8 45h1.8M151.8 46.8h1.8M151.8 48.6h1.8M151.8 50.5h1.8M151.8 52.3h1.8M151.8 54.1h1.8"/>
<path d="M151.8 56h1.8M151.8 57.8h1.8"/>
</g>
<path d="M151.2 36.4h.1M151.2 35.3l1.2 1.1M152.3 35.3l-1.1 1.1M152.4 36.4h.1" fill="none" stroke="#804000" stroke-width=".16"/>
<g fill="none" stroke="#00f" stroke-width=".17">
<path d="M30.5 36.2h3.7v14.6h-3.7zM244.3 34.5h.1M244.3 33.4h.1M244.3 32.3h.1M244.3 34.5l.8 .4M244.3 33.4l1.5 .6M244.3 32.3l1.5 .6M245.1 31.5h.1M245.1 34.9h.1M245.1 31.5l.7 .3M245.1 34.9v.2M245.8 34h.1"/>
<path d="M245.8 32.9h.1M245.8 31.8h.1M245.8 34l-1.5 .5M245.8 32.9l-1.5 .5M245.8 31.8l-1.5 .5M256.2 25.1h3.7v5.4h-3.7z"/>
</g>
<path d="M30.5 35.1h1.7v.1h-1.7z" fill="#000080"/>
<g fill="none" stroke="#f00" stroke-width=".17">
<path d="M145.9 16.5h.1M145.9 16.5v1.8M34.2 39.9h1.8M34.2 38h1.8M36 39.9h.1M36 38h.1M145.9 23.7h.1M145.9 21.9v1.8M34.2 49h1.8M34.2 47.2h1.8M34.2 45.3h1.8M34.2 43.5h1.8"/>
<path d="M34.2 41.7h1.8M36 49h.1M36 47.2h.1M36 45.3h.1M36 43.5h.1M36 41.7h.1"/>
</g>
<g fill="none" stroke="#00f" stroke-width=".17">
<path d="M145.2 19.2h.1M145.2 19.2l1.4 .5M145.9 18.3h.1M145.9 18.3l.7 .3M146.6 19.7h.1M146.6 18.6h.1M146.6 19.7l-1.4 .6M146.6 18.6l-1.4 .6M145.2 21.4h.1M145.2 20.3h.1M145.2 21.4l.7 .4M145.2 20.3l1.4 .5"/>
<path d="M145.9 21.8h.1M145.9 21.8v.1M146.6 20.8h.1M146.6 20.8l-1.4 .6"/>
</g>
<g fill="#f0f" stroke="#f0f" stroke-width=".17">
<circle cx="16.8" cy="125.2" r=".35"/>
<circle cx="31.2" cy="118.1" r=".35"/>
<circle cx="31.2" cy="134.6" r=".35"/>
<circle cx="176.1" cy="128.4" r=".35"/>
<circle cx="172.1" cy="126.5" r=".35"/>
<circle cx="214.1" cy="114.3" r=".35"/>
<circle cx="208.8" cy="114.3" r=".35"/>
<circle cx="214.1" cy="130" r=".35"/>
<circle cx="208.8" cy="130" r=".35"/>
<circle cx="257.6" cy="113.4" r=".35"/>
<circle cx="257.6" cy="129.1" r=".35"/>
</g>
<text font-size="3.5" x="28.5" y="82">Sensors</text>
<g font-size="3.4">
<text x="116" y="83.5">Arduino Nano</text>
<text x="218.7" y="83.8">Switch</text>
<text x="117.4" y="146.7">CAN_Module</text>
</g>
<g font-size="1.7" fill="#004080">
<text x="178.8" y="27.1">1</text>
<text x="178.8" y="25.3">2</text>
<text x="199.1" y="26.5">1</text>
<text x="199.1" y="24.7">2</text>
<text x="217.8" y="28.4">1</text>
<text x="217.8" y="26.5">2</text>
<text x="238.1" y="27.8">1</text>
<text x="238.1" y="26">2</text>
<text x="258" y="29.5">1</text>
<text x="258" y="27.6">2</text>
<text x="116.3" y="32.2">1</text>
<text x="116.3" y="34">2</text>
<text x="116.3" y="35.9">3</text>
<text x="154.6" y="32.9">1</text>
<text x="154.6" y="34.8">2</text>
<text x="9.5" y="40.8">7</text>
<text x="32.3" y="40.6">6</text>
<text x="32.3" y="38.8">7</text>
<text x="116.3" y="37.7">4</text>
<text x="116.3" y="39.5">5</text>
<text x="116.3" y="41.4">6</text>
<text x="154.6" y="36.6">3</text>
<text x="154.6" y="38.4">4</text>
<text x="154.6" y="40.3">5</text>
<text x="9.5" y="46.3">4</text>
<text x="9.5" y="44.4">5</text>
<text x="9.5" y="42.6">6</text>
<text x="32.3" y="47.9">2</text>
<text x="32.3" y="46.1">3</text>
<text x="32.3" y="44.3">4</text>
<text x="32.3" y="42.5">5</text>
<text x="57.9" y="47.8">2</text>
<text x="57.9" y="45.9">3</text>
<text x="57.9" y="44.1">4</text>
<text x="57.9" y="42.2">5</text>
<text x="116.3" y="43.2">7</text>
<text x="116.3" y="45">8</text>
<text x="116.3" y="46.8">9</text>
<text x="154.6" y="42.1">6</text>
<text x="154.6" y="43.9">7</text>
<text x="154.6" y="45.8">8</text>
<text x="154.6" y="47.6">9</text>
<text x="9.5" y="51.8">1</text>
<text x="9.5" y="50">2</text>
<text x="9.5" y="48.1">3</text>
<text x="32.3" y="49.8">1</text>
<text x="57.9" y="49.6">1</text>
<text x="116.3" y="48.7">10</text>
<text x="116.3" y="50.5">11</text>
<text x="116.3" y="52.3">12</text>
<text x="154.6" y="49.4">10</text>
<text x="154.6" y="51.2">11</text>
<text x="154.6" y="53">12</text>
<text x="116.3" y="54.1">13</text>
<text x="116.3" y="56">14</text>
<text x="116.3" y="57.8">15</text>
<text x="154.6" y="54.9">13</text>
<text x="154.6" y="56.7">14</text>
<text x="154.6" y="58.5">15</text>
<text x="179.5" y="58.7">1</text>
<text x="179.5" y="56.9">2</text>
<text x="199.9" y="58.2">1</text>
<text x="199.9" y="56.3">2</text>
<text x="218.5" y="60">1</text>
<text x="218.5" y="58.2">2</text>
<text x="238.8" y="59.5">1</text>
<text x="238.8" y="57.6">2</text>
<text x="270.1" y="60.2">1</text>
<text x="270.1" y="62">2</text>
<text x="270.1" y="63.8">3</text>
<text x="80.6" y="119.8">TC</text>
<text x="88.1" y="119.8">VDD</text>
<text x="182.5" y="117.4">1</text>
<text x="182.5" y="119.3">2</text>
<text x="80.6" y="121.6">RC</text>
<text x="80.6" y="123.5">CLK</text>
<text x="80.6" y="125.3">TXO</text>
<text x="86.1" y="121.6">RESET</text>
<text x="89.2" y="125.3">SO</text>
<text x="89.3" y="123.5">CS</text>
<text x="141.9" y="125.5">TXD</text>
<text x="150.9" y="125.5">Rs</text>
<text x="80.6" y="127.1">TX1</text>
<text x="80.6" y="128.9">TX2</text>
<text x="80.6" y="130.8">OSC2</text>
<text x="88.2" y="128.9">SCK</text>
<text x="89" y="130.8">INT</text>
<text x="90" y="127.1">SI</text>
<text x="141.9" y="127.3">VSS</text>
<text x="141.9" y="131">RXD</text>
<text x="141.9" y="129.1">VDD</text>
<text x="148.2" y="127.3">CANH</text>
<text x="148.5" y="129.1">CANL</text>
<text x="149.8" y="131">Vref</text>
<text x="182.5" y="127.3">1</text>
<text x="182.5" y="129.1">2</text>
<text x="80.6" y="132.6">OSC1</text>
<text x="80.6" y="134.5">VSS</text>
<text x="88.4" y="134.5">RX1</text>
<text x="88.4" y="132.6">RX0</text>
</g>
<g font-size="1.7">
<text x="228.9" y="117.2" transform="rotate(-90 228.9 117.2)">A</text>
<text x="138.8" y="124.3">1</text>
<text x="155.1" y="124.3">8</text>
<text x="138.8" y="126.1">2</text>
<text x="138.8" y="129.8">4</text>
<text x="138.8" y="127.9">3</text>
<text x="155.1" y="127.9">6</text>
<text x="155.1" y="126.1">7</text>
<text x="155.1" y="129.8">5</text>
<text x="228.9" y="128.3" transform="rotate(-90 228.9 128.3)">C</text>
</g>
<g font-size="1.6">
<text x="131.9" y="13">5VCC</text>
<text x="143.7" y="12.2">5VCC</text>
<text x="77.7" y="47.3">3V3</text>
<text x="257.8" y="52.8">5VCC 3V3</text>
<text x="39.1" y="59.4">3V3</text>
<text x="16.3" y="61.4">3V3</text>
<text x="137.3" y="74.6">3V3</text>
<text x="255.5" y="107.1">5VCC</text>
<text x="98.4" y="108.2">3V3</text>
<text x="105.2" y="108.2">3V3</text>
<text x="207.4" y="109">3V3</text>
<text x="123.6" y="128.7">5VCC</text>
<text x="210.3" y="164.2">Title</text>
<text x="217.6" y="166">&lt;Title&gt;</text>
<text x="210.3" y="169.7">Size</text>
<text x="212.1" y="171.5">B</text>
<text x="217.6" y="169.7">Document</text>
<text x="217.6" y="171.5">&lt;Doc&gt;</text>
<text x="226.4" y="169.7">Number</text>
<text x="270.7" y="169.7">Rev</text>
<text x="272.5" y="171.5">&lt;RevCode&gt;</text>
<text x="210.3" y="175.2">Date:</text>
<text x="219.8" y="175.2">Wednesday, June 02, 2021</text>
<text x="246.9" y="175.2">Sheet</text>
<text x="256" y="175.2">1</text>
<text x="261.5" y="175.2">of</text>
<text x="267" y="175.2">1</text>
</g>
<g font-size="1.6" fill="#000080">
<text x="148.8" y="19.7">R4</text>
<text x="148.8" y="21.9">0R</text>
<text x="177" y="21.4">SW1</text>
<text x="197.3" y="20.8">SW2</text>
<text x="216" y="22.6">SW3</text>
<text x="236.3" y="22.1">SW4</text>
<text x="256.2" y="23.7">SW9</text>
<text x="116.3" y="27.9">J4</text>
<text x="136.9" y="26.1">R5</text>
<text x="136.9" y="28.3">0R</text>
<text x="154.5" y="28.5">J5</text>
<text x="30.5" y="34.9">J2</text>
<text x="177" y="30.7">CON2</text>
<text x="188.7" y="32.2">R7</text>
<text x="188.7" y="34.3">10K</text>
<text x="197.3" y="30.1">CON2</text>
<text x="209" y="31.6">R8</text>
<text x="209" y="33.8">10K</text>
<text x="216" y="32">CON2</text>
<text x="227.7" y="33.4">R9</text>
<text x="227.7" y="35.6">10K</text>
<text x="236.3" y="31.4">CON2</text>
<text x="248" y="32.9">R10</text>
<text x="248" y="35.1">10K</text>
<text x="256.2" y="33.1">CON2</text>
<text x="267.9" y="34.5">R15</text>
<text x="7.7" y="36.9">J1</text>
<text x="56.1" y="38.4">J3</text>
<text x="267.9" y="36.7">10K</text>
<text x="30.5" y="53.4">Press</text>
<text x="56.3" y="53.4">Temp</text>
<text x="177.8" y="53">SW5</text>
<text x="198" y="52.5">SW6</text>
<text x="237" y="53.7">SW8</text>
<text x="7.7" y="55.4">AirQ</text>
<text x="216.7" y="54.3">SW7</text>
<text x="269.9" y="55.6">J8</text>
<text x="116.3" y="60.5">CON15</text>
<text x="141.7" y="65.1">R6</text>
<text x="154.5" y="61.2">CON15</text>
<text x="177.8" y="62.3">CON2</text>
<text x="189.4" y="63.8">R11</text>
<text x="189.4" y="66">10K</text>
<text x="198" y="61.8">CON2</text>
<text x="209.8" y="63.2">R12</text>
<text x="209.8" y="65.4">10K</text>
<text x="216.7" y="63.6">CON2</text>
<text x="228.4" y="65.1">R13</text>
<text x="237" y="63.1">CON2</text>
<text x="248.7" y="64.5">R14</text>
<text x="141.7" y="67.3">0R</text>
<text x="228.4" y="67.3">10K</text>
<text x="248.7" y="66.7">10K</text>
<text x="270.1" y="66.5">CON3</text>
<text x="182.3" y="113.4">J6</text>
<text x="220.2" y="112.1">R3</text>
<text x="21.2" y="116.1">C1</text>
<text x="27.4" y="115.9">22PF</text>
<text x="81" y="116.1">U1</text>
<text x="109.5" y="115.4">R1</text>
<text x="109.5" y="117.6">0R</text>
<text x="170.6" y="119.8" transform="rotate(-90 170.6 119.8)">R2</text>
<text x="205" y="119.8">C4</text>
<text x="220.2" y="116.6">1k</text>
<text x="232.2" y="119.9">D1</text>
<text x="253.8" y="119.2">C7</text>
<text x="142.3" y="121.8">U10</text>
<text x="170.6" y="124.9" transform="rotate(-90 170.6 124.9)">120R</text>
<text x="182.5" y="122">CON2</text>
<text x="182.5" y="124.5">J7</text>
<text x="194.6" y="123.6">10UF</text>
<text x="196.4" y="120.9">C3</text>
<text x="203.2" y="123.8">0.1UF</text>
<text x="215.6" y="124.9">0.1UF</text>
<text x="217.6" y="122.3">C5</text>
<text x="232.2" y="122.1">LED</text>
<text x="252" y="123.2">0.1UF</text>
<text x="267.4" y="123.8">0.1UF</text>
<text x="269.4" y="121.2">C8</text>
<text x="25.1" y="127.6">8MZ</text>
<text x="34.2" y="126.2">Y1</text>
<text x="182.2" y="131.8">CON2</text>
<text x="21" y="132.5">C2</text>
<text x="25.8" y="137.1">22PF</text>
<text x="81.2" y="137.7">MCP2515</text>
<text x="142.4" y="134.4">TJA1050</text>
</g>
<g font-size="1.6" fill="#f00">
<text x="189.3" y="24.8">SW1</text>
<text x="209.8" y="24.3">SW2</text>
<text x="228.2" y="26.1">SW3</text>
<text x="248.5" y="25.6">SW4</text>
<text x="268.5" y="27.2">SW9</text>
<text x="98.9" y="32">SW9</text>
<text x="43.7" y="38.4">SDA</text>
<text x="43.7" y="40.2">SCL</text>
<text x="98.4" y="38.9">SW1</text>
<text x="98.6" y="40.8">SW2</text>
<text x="20.8" y="45.9">SDA</text>
<text x="20.8" y="47.7">SCL</text>
<text x="74.4" y="43.7">SCL</text>
<text x="74.4" y="45.5">SDA</text>
<text x="98.6" y="42.8">SW3</text>
<text x="98.6" y="44.4">SW4</text>
<text x="98.6" y="46.2">SW5</text>
<text x="139.1" y="43.5">SCL</text>
<text x="139.1" y="45.3">SDA</text>
<text x="98.6" y="48.3">SW6</text>
<text x="98.6" y="53.7">CS</text>
<text x="98.8" y="50.1">SW7</text>
<text x="98.8" y="51.9">SW8</text>
<text x="98" y="57.4">MISO</text>
<text x="98.2" y="55.6">MOSI</text>
<text x="140.2" y="58.1">SCK</text>
<text x="190" y="56.5">SW5</text>
<text x="210.3" y="55.9">SW6</text>
<text x="228.9" y="57.7">SW7</text>
<text x="249.3" y="57.2">SW8</text>
<text x="40.9" y="118.5">OSC2</text>
<text x="62.5" y="119.8">TXD</text>
<text x="62.7" y="121.6">RXD</text>
<text x="100.8" y="124.9">MISO</text>
<text x="100.8" y="123.1">CS</text>
<text x="123.6" y="125.4">TXD</text>
<text x="63.8" y="130.3">OSC2</text>
<text x="100.8" y="130.3">INT</text>
<text x="100.8" y="128.5">SCK</text>
<text x="100.8" y="126.7">MOSI</text>
<text x="124" y="130.9">RXD</text>
<text x="40.9" y="134.9">OSC1</text>
<text x="64" y="132.5">OSC1</text>
</g>
<text font-size="1.5" x="233.9" y="161">Accelerometer</text>
<g font-size="1.3">
<text x="29.3" y="1.4">5</text>
<text x="84.1" y="1.4">4</text>
<text x="139" y="1.4">3</text>
<text x="193.8" y="1.4">2</text>
<text x="248.7" y="1.4">1</text>
<text x=".5" y="24.7">D</text>
<text x="276.6" y="24.7">D</text>
<text x=".5" y="68.2">C</text>
<text x="276.6" y="68.2">C</text>
<text x=".5" y="111.6">B</text>
<text x="276.6" y="111.6">B</text>
<text x=".5" y="155">A</text>
<text x="276.6" y="155">A</text>
<text x="29.3" y="177">5</text>
<text x="84.1" y="177">4</text>
<text x="139" y="177">3</text>
<text x="193.8" y="177">2</text>
<text x="248.7" y="177">1</text>
</g>
</svg>
